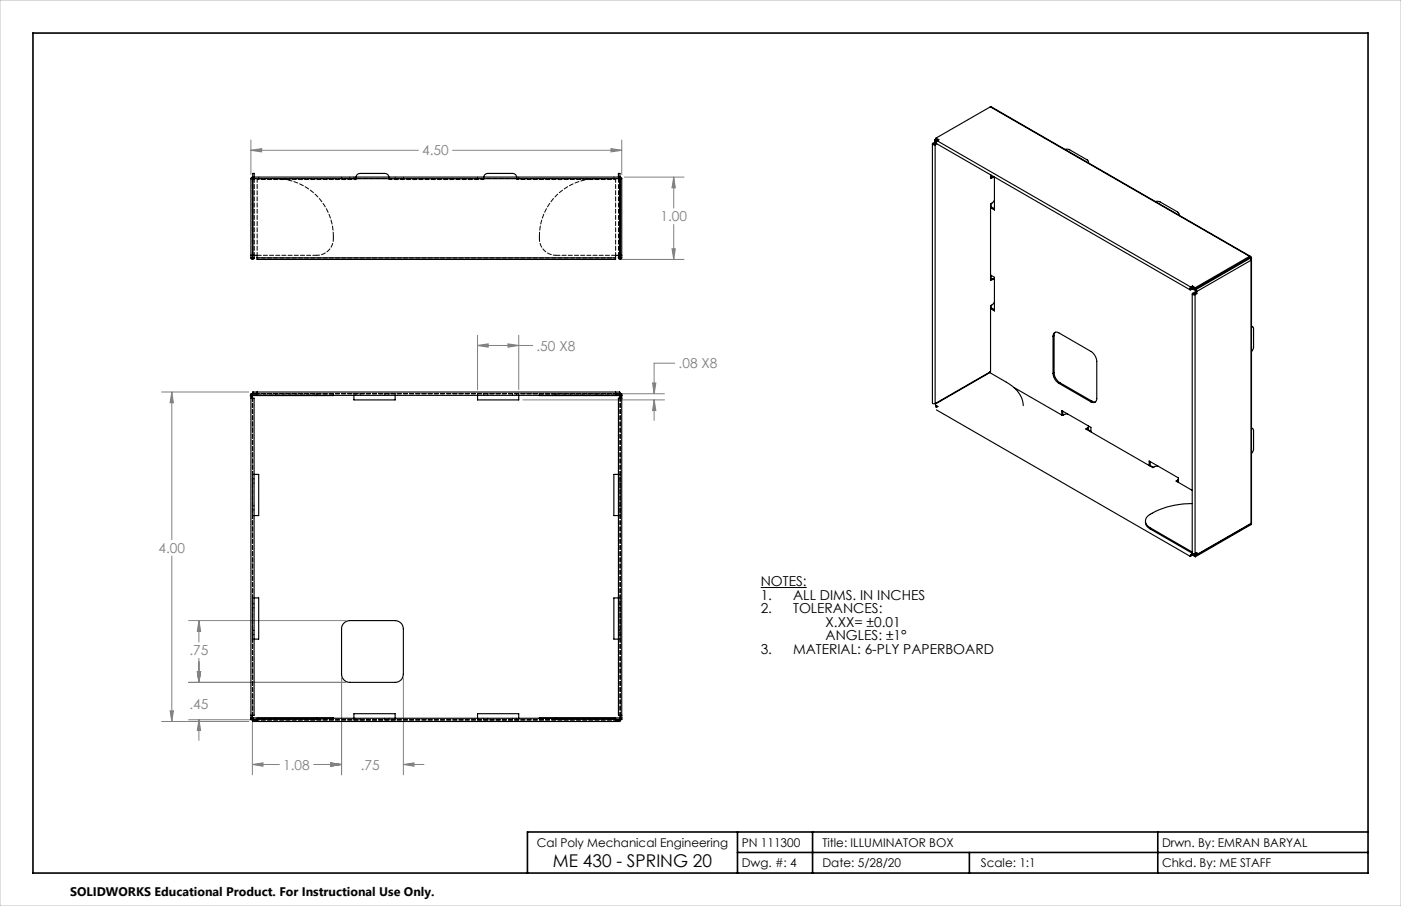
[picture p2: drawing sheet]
<svg xmlns="http://www.w3.org/2000/svg" width="432mm" height="279mm" viewBox="0 0 432 279" stroke-linecap="round" stroke-linejoin="round" font-family="sans-serif">
<path d="M234.5 181.2h14.1" fill="none" stroke="#000" stroke-width=".31"/>
<path d="M0 0h431.8v279.4h-431.8zM76.8 122h1M77 121.7l.7 .7M77.3 121.5v1M77.7 121.7l-.7 .7" fill="none" stroke="#c0c0c0" stroke-width=".31"/>
<g fill="none" stroke="#808080" stroke-width=".31">
<path d="M77.3 43.2v10.6M77.3 46.4h51.6M77.3 46.4l3.3-.6v1zM139.5 46.4h52.1M188.3 45.8l3.3 .6-3.3 .4zM191.6 43.2v10.6M192.4 54.6h18.4M207.6 54.6l.5 3.3h-1zM207.6 54.6v9.6M207.1 76.7h1l-.5 3.3zM207.6 69.2v10.8M191 80h19.8"/>
<path d="M147.2 106.5l3.3-.5v1.1zM147.2 103.4v16.8M147.2 106.5h17M156.6 106l3.3 .5-3.3 .6zM159.9 103.4v16.8M201.1 118.1h1l-.5 3.3zM208 112h-6.4v9.4M49.8 120.9h26.9M53 120.9l.4 3.3h-1zM53 120.9v45.5M161.1 123.3h43.7M161.1 121.4h43.7"/>
<path d="M201.6 123.3v6.4M201.6 123.3l.5 3.3h-1zM53 171.5v51M58.1 191.4h48.4M61.3 191.4l.5 3.3h-1zM61.3 191.4v6.6M52.4 219.2h1l-.4 3.3zM58.1 210.4h48.4M60.8 207.2h1l-.5 3.2zM61.3 203v7.4M105.3 209.2v29.7M124.3 209.2v29.7"/>
<path d="M49.8 222.5h26.9M58.1 222h19.9M61.3 222l.5 3.2h-1zM61.3 222v6.3M77.8 222.7v16.2M77.8 235.8h8.3M77.8 235.8l3.3-.5v1zM96.7 235.8h8.6M102 235.3l3.3 .5-3.3 .5zM124.3 235.8h6.4M124.3 235.8l3.3-.5v1z"/>
</g>
<path d="M10.2 10.2h411.4v259h-411.4zM227.3 256.6v12.6M250.4 256.6v12.6M356.8 256.6v12.6M421.6 256.6h-259v12.6M227.3 262.9h194.3M298.8 262.9v6.3" fill="none" stroke="#000" stroke-width=".5"/>
<path d="M61.3 191.4l.5 3.3h-1zM60.8 207.2h1l-.5 3.2zM60.8 207.2h1l-.5 3.2zM61.3 222l.5 3.2h-1zM102 235.3l3.3 .5-3.3 .5zM77.8 235.8l3.3-.5v1zM102 235.3l3.3 .5-3.3 .5zM124.3 235.8l3.3-.5v1zM201.6 123.3l.5 3.3h-1zM201.1 118.1h1l-.5 3.3zM147.2 106.5l3.3-.5v1.1zM156.6 106l3.3 .5-3.3 .6zM53 120.9l.4 3.3h-1zM52.4 219.2h1l-.4 3.3zM207.6 54.6l.5 3.3h-1zM207.1 76.7h1l-.5 3.3zM188.3 45.8l3.3 .6-3.3 .4zM77.3 46.4l3.3-.6v1z" fill="#808080"/>
<g fill="none" stroke="#000" stroke-width=".35">
<path d="M305.2 32.9l80.2 46.2M305.2 32.9l-16.7 9.7M305.2 32.9l79.9 46.2M77.3 55.1v24.4M77.3 55.1h114.3M77.8 54.6l.2 .5M77.8 55.1h.2M77.8 54.6l-.5 .5M77.8 55.1h.1M77.8 54.6v24.9M77.8 54.6h113.3M77.9 54.6v-1.1h.5v1.1"/>
<path d="M77.9 55.1h.1M78 55.1v23.6M109.7 54.6a1.28 1.28 0 0 1 1.3-1.1h7.6a1.21 1.21 0 0 1 1.3 1.1M149.1 54.6a1.28 1.28 0 0 1 1.3-1.1h7.6a1.21 1.21 0 0 1 1.2 1.1M190.6 54.6v-1.1h.5v1.1M191 55.1v23.6M191.1 55.1h.1M191.1 54.6l-.1 .5M191.1 55.1h-.1M191.1 54.6l.5 .5M191.1 54.6l.1 24.9M191.2 55.1h.1"/>
<path d="M191.6 55.1v24.4M287.4 44.4v79.8l.3 .3h.5M287.5 44.2v.4h.7M287.5 44.2l.3 .2M287.8 44.4h.1M287.9 44.4l.3 .2M288 43.9l-.5 .3M288 43.3l.4 .1M288 43.9l.4 .2M288 43.3v.6M288.2 44.6v79.9M288.4 43.4h.1"/>
<path d="M288.4 44.1l-.6 .3M288.4 43.4v.7M288.4 43l-.4 .3M288.4 43l.6 .4M288.4 43v.4M288.4 43.4l.3 .2M288.5 42.8l-.4 .2M288.5 42.6l.9 .5-.5 .3M288.5 43h-.1M288.5 42.6v.4M288.5 43l.6 .3M288.5 44.1l-.6 .3"/>
<path d="M288.7 44.3l-.5 .3M288.9 43.4l-.4 .5 .1 .4 78.1 45.1M288.9 43.4l78.1 45.1M305.3 53.9v1.2l.5-.3M305.4 54.6l.4-.1 .6 .3M305.4 54.6l.4 .2M305.4 54.6l-.1 .1M305.5 54v.6M305.8 54.8l.7 .1M306.5 54.6v10.2l-1.2-.7M328.3 46.1h1.2l5.6 3.2 .4 .4-.1 .5M335.5 49.8v.4"/>
<path d="M77.3 78.7h1.9v.8M77.3 79.5a.51 .51 0 0 0 .5 .5 .51 .51 0 0 0 .6-.5M77.3 79.5h.5M77.8 79.5h.1M77.9 79.5h.5M77.9 78.7v.8M78.4 78.7v.8M79.2 79.5v.5h110.5v-.5M79.2 79.5h110.5M190.6 79.5a.51 .51 0 0 0 .5 .5 .51 .51 0 0 0 .5-.5M190.6 78.7v.8M190.6 79.5h.5"/>
<path d="M191.1 79.5h.1M191.1 78.7v.8M191.2 79.5h.4M191.6 78.7h-1.9v.8M305.5 63.8l-.2 .1M305.5 62.8v1M305.5 63.8l1 .6M306.5 61.7l-.6 .8-.6 .4v23.6l.5-.2M356.1 62.1l1.4 .2 5.4 3.1 .4 .4-.1 .4M363.3 65.9v.4M385 79.5l.3 .2M385.1 79.1h.4l.1 .2"/>
<path d="M385.1 79.4l.2 .1M385.1 79.1l-16.7 9.6M385.1 79.1v.3M385.1 79.4l-16.7 9.7M385.3 79.7h.1M385.3 79.7l.3 .6-16.7 9.6M385.3 79.5v.2M385.3 79.7l-16.8 9.6M385.3 79.7l.3 .2M385.6 79.3v.6M385.6 79.9v81.9M385.6 79.3l-.3 .2"/>
<path d="M385.7 79.6l-.1 82.2M305.3 84.8l1.2 .7v10.4l-1.2-.7M305.4 86l.5-.1 .5 .3M305.4 86l.4 .3M305.4 86l-.1 .1M305.5 84.9v1.1M305.5 94.2v.7M305.5 94.9l-.2 .1M305.5 94.9l1 .6M305.8 86.3l.3-.2 .4 .2M306.5 93.1l-.6 .8-.6 .4v20.3l-17.1 9.9M367 89h.1"/>
<path d="M367 88.5l-.4 .5v.3l.4 .1M367 88.5v.9M367.4 88.7l1.1 .6M367.5 90.7v79.8l.3 .3 .5-.1M367.5 89.1l1 .6M367.5 88.6l-.5 .4M367.5 88.2l.9 .5M367.5 88.2l-.5 .3M367.5 88.2v.4M367.5 88.6l.9 .5M367.6 88.6l-.6 .4M367.6 90.5l-.1 .2 .1 .1h.7"/>
<path d="M367.6 90.5l.3 .1M367.9 88.8l-.9 .6M367.9 90.6l.1 .1M367.9 90.6v.1M368 90.7l.3 .1M368.3 90.8v79.9M368.4 88.7v.4M368.5 89.3l.4 .6M368.5 89.7h.1M368.5 89.7l.4 .2M368.5 89.3v1M368.5 90.3l.4 .3"/>
<path d="M368.5 90.3l-.5 .4M368.5 90.3l-.6 .3M368.5 89.9l-.9 .6M368.9 89.9v.7M368.9 90.6l-.6 .2M305.1 114.7l-16.7 9.9M305.1 114.7v.2l5.1 3a9 9 0 0 1 5.2 7.2M312.4 119.5l15.1 8.6 .6-.3 1-.1M324.6 103.7a1.1 1.1 0 0 1 .5-1.2 1.1 1.1 0 0 1 1.3 .2l9.8 5.7a4 4 0 0 1 1.8 3.1v11.4a1.11 1.11 0 0 1-.5 1.1 1.11 1.11 0 0 1-1.3-.1M324.6 115.1a4 4 0 0 0 1.8 3.1M324.6 103.7v11.4M324.9 114.9a4 4 0 0 0 1.8 3.1"/>
<path d="M324.9 103.5l-.3 .2M324.9 114.9l-.3 .2M324.9 103.5v11.4M325.3 102.4l-.4 1.1M326.4 118.2l9.8 5.7M326.7 118l-.3 .2M326.7 118l9.8 5.7M385.7 100.7l.5 .2 .2 .5v5.7l-.7 1.3M385.7 100.6l.4 .2M77.3 122.8h1v97.8h-1M77.3 121.5v100.4M77.3 121.5h1.9"/>
<path d="M77.8 121.4l-.5 .6h20.3M77.8 121.4l-.5 .1M77.8 121.4v1.4M77.8 121.4h1.4M78 120.9l-.2 .5M78 120.9v.5h-.2M78 120.9h113M79.2 120.9v1h110.5v-1M97.6 121.9v.1M102.7 121.9l-5.1 .1M109.1 121.9v1.4h12.7v-1.4M147.2 121.9v1.4h12.7v-1.4"/>
<path d="M166.2 121.9l5.1 .1M171.3 121.9v.1M189.7 121.5h1.9M189.7 121.4h1.4M191 120.9l.1 .5M191.1 121.4l.5 .6h-20.3M191.1 121.4l.5 .1M191.1 121.4v1.4M191.6 122.8h-1v97.8h1M191.6 121.5v100.4M288.2 124.5l.2 .1M288.4 124.4v.2"/>
<path d="M288.4 125l.7 .4M288.5 125.2l.5 .3M288.5 125.2l.2 .5M288.6 126.4l78.4 45.1M288.6 125.1l-.1 .1M327.2 128v-1.4l9 5.2v1.4M327.6 128l-.2 .1M327.6 128h.1M327.6 126.8v1.2M335.1 132l-.5 .3 20.7 11.9 .9-.4h.7M335.1 132v.4M335.1 132.4l-.1 .1"/>
<path d="M335.2 132.4l1 .6M335.5 131.3l-.4 .7M335.5 131.5v.5l-.4 .4M336.5 123.7l1.1 .2M336.5 123.7l-.3 .2M385.7 132.2h.4l.3 .6v5.7l-.7 1.3M385.7 132l.4 .2M78.3 146.3h1.4v12.7h-1.4M190.6 146.3h-1.4v12.7h1.4M354.2 143.5v-1.3l8.9 5.2v1.3M354.5 142.3v1.2M354.5 143.5l-.2 .2"/>
<path d="M354.5 143.5l1 .6M362.9 148.1l-.4 .2 5 2.9M362.9 148.1v.4M362.9 148.5l-.1 .1M363 148.4l.1 .1M363.1 147.9l-.2 .2M363.1 148.3l-.2 .2M367.5 155.3a22.9 22.9 0 0 0-13.9 4 2.16 2.16 0 0 0 .9 3.5M353 161l.1 .5a2.58 2.58 0 0 0 1.4 1.6M354.5 163.1l14 8.1M354.5 162.8v.3M354.5 162.8l13 7.5"/>
<path d="M367 171.1h.1M367 171.1v.4M367.5 170.8v.4M367.5 170.8l.9 .5M367.5 170.8l-.5 .3M367.5 171.2l.9 .5M367.5 171.2l-.5 .3M368.3 170.7l.2 .2M368.3 170.7l.6-.3v.6M368.4 171.3v.4M368.5 170.9h.1M368.5 170.6v.6"/>
<path d="M368.5 170.9l.4 .1M368.5 171.2l-.1 .1M368.9 171l16.7-9.6-16.8 9.8M368.9 171l-.4 .2M385.1 161.8v.2M385.1 162l-16.7 9.7M385.4 161.6l.2 .2M385.5 161.7l-.4 .3M78.3 184.4h1.4v12.7h-1.4M106 192.2l.8-.6 1-.2h14a2.59 2.59 0 0 1 2.5 2.5v14a2.53 2.53 0 0 1-2.5 2.5h-14a2.53 2.53 0 0 1-2.5-2.5v-14l.1-.9zM190.6 184.4h-1.4v12.7h1.4M77.3 221.9l.5 .1"/>
<path d="M77.3 221.9h1.9M77.8 221.4h.1M77.8 222l.2 .5M77.8 222h.2v.5M77.8 220.6v1.4M77.8 222h1.4M78 222.5h113M79.2 222.5v-1h110.5v1M97.6 221.4l5.1 .1M97.6 221.4h-20.3l.5 .6M97.6 221.4v.1M109.1 221.5v-1.4h12.7v1.4"/>
<path d="M147.2 221.5v-1.4h12.7v1.4M171.3 221.4l-5.1 .1M171.3 221.4h20.3l-.5 .6M171.3 221.4v.1M189.7 221.9h1.9M189.7 222h1.4M191.1 221.4h.1M191.1 222l-.1 .5M191.1 220.6v1.4M191.6 221.9l-.5 .1"/>
</g>
<path d="M109.7 55.4h-30.4M189.7 55.4h-30.4M79.3 79.5h110.4M79.2 121.5h110.5M79.2 121.4h110.5M189.7 221.9h-110.5M189.7 222h-110.5" fill="none" stroke="#000" stroke-width=".31" stroke-dasharray="1.3 .6" stroke-dashoffset=".6"/>
<path d="M78.4 55.4v-.7M109.7 54.7v.7M119.9 55.4v-.7M149.1 55.4h-29.2M149.1 54.7v.7M159.3 55.4v-.7M190.6 55.4v-.7M191.1 122.8v97.8M191.2 122.8v97.8M77.8 220.6v-97.8M77.9 220.6v-97.8" fill="none" stroke="#000" stroke-width=".31" stroke-dasharray="1.3 .6" stroke-dashoffset=".3"/>
<g fill="none" stroke="#000" stroke-width=".31" stroke-dasharray="1.3 .6">
<path d="M77.8 55.1h.1M77.8 54.6l.2 .5M77.9 54.6v.5M77.9 55.4h.5M77.9 54.7v-.1M77.9 55.4v-.3M77.9 55.1v-.4M78.4 54.7h-.5M78.4 54.6v.1M79.8 54.6v.5M105.3 54.6v.5M107.8 55.1v-.5"/>
<path d="M109.1 54.6v.5M109.7 54.6v.1M119.9 54.7v-.1M121.8 54.6v.5M124.3 55.1v-.5M147.2 54.6v.5M149.1 54.6v.1M159.3 54.7v-.1M159.9 54.6v.5M184 55.1a17.8 17.8 0 0 0-17.8 17.8M189.2 54.6v.5M190.6 54.7v-.1"/>
<path d="M191.1 55.4h-.5M191.1 54.7h-.5M191.1 54.6v.1M191.1 55.4v-.3M191.1 55.1v-.4M191.1 54.6v.5M191.2 55.1h.1M79.3 78.7h18.4M102.7 72.9a17.8 17.8 0 0 0-17.7-17.8M171.3 78.7h18.4M77.8 121.5v.5M79.2 121.5h18.5"/>
<path d="M85 121.5v.5M97.7 121.9v-.4M97.7 121.5h5M102.7 121.5v.4M109.1 121.4v.5M109.7 121.5v.4M111 121.9v-.4M118.6 121.5v.4M119.9 121.5v.4M121.8 121.9v-.5M121.8 121.4h-12.7M147.2 121.4v.5"/>
<path d="M149.1 121.5v.4M150.4 121.9v-.4M158 121.5v.4M159.3 121.5v.4M159.9 121.4h-12.7M159.9 121.9v-.5M166.2 121.9v-.4M166.2 121.5h5.1M171.3 121.5v.4M171.3 121.5h18.4M184 122v-.5M191.2 121.5v.5"/>
<path d="M77.8 146.3v12.7M77.8 159h.6M77.9 147.7h.5M77.9 157.2h.5M77.9 149h.5M78.4 146.3h-.6M78.4 155.9h-.5M190.6 159h.5M190.6 149h.5M191.1 157.2h-.5M191.1 147.7h-.5M191.1 155.9h-.5"/>
<path d="M191.1 146.3h-.5M191.1 159v-12.7M77.8 184.4v12.7M77.8 197.1h.6M77.9 195.7h.5M77.9 186.2h.5M77.9 187.4h.5M78.4 184.4h-.6M78.4 194.4h-.5M190.6 197.1h.5M190.6 187.4h.5M191.1 195.7h-.5"/>
<path d="M191.1 186.2h-.5M191.1 194.4h-.5M191.1 197.1v-12.7M191.1 184.4h-.5M77.8 221.9v-.5M85 221.4v.5M97.7 221.9v-.4M97.7 221.9h-18.5M102.7 221.5v.4M102.7 221.9h-5M109.1 222h12.7M109.1 221.5v.5"/>
<path d="M109.7 221.9v-.4M111 221.9v-.4M118.6 221.5v.4M119.9 221.9v-.4M121.8 222v-.5M147.2 222h12.7M147.2 221.5v.5M149.1 221.9v-.4M150.4 221.9v-.4M158 221.5v.4M159.3 221.9v-.4M159.9 222v-.5"/>
<path d="M166.2 221.9v-.4M171.3 221.5v.4M171.3 221.9h-5.1M184 221.9v-.5M189.7 221.9h-18.4M191.2 221.9v-.5"/>
</g>
<path d="M77.8 55.1h113.4M191.2 55.1v23.6M77.8 78.7v-23.6" fill="none" stroke="#000" stroke-width=".31" stroke-dasharray="1.3 .6" stroke-dashoffset=".2"/>
<path d="M79.3 55.4v23.3M190.6 55.4v23.3M191.1 55.4v23.3M77.9 78.7v-23.3M78.4 78.7v-23.3M102.7 73.7v-.8M166.2 72.9v.8M189.7 78.7v-23.3" fill="none" stroke="#000" stroke-width=".31" stroke-dasharray="1.3 .6" stroke-dashoffset=".4"/>
<path d="M97.7 78.7a5.1 5.1 0 0 0 5-5M166.2 73.7a5.1 5.1 0 0 0 5.1 5" fill="none" stroke="#000" stroke-width=".31" stroke-dasharray="1.3 .6" stroke-dashoffset=".5"/>
<text font-size="5.4" x="170.4" y="267.3">ME 430 - SPRING 20</text>
<g font-size="4.2" fill="#808080">
<text x="130.1" y="47.9">4.50</text>
<text x="203.5" y="68.3">1.00</text>
<text x="165.4" y="108.1">.50 X8</text>
<text x="209.2" y="113.6">.08 X8</text>
<text x="48.8" y="170.5">4.00</text>
<text x="58.4" y="202.1">.75</text>
<text x="58.4" y="218.6">.45</text>
<text x="87.3" y="237.3">1.08</text>
<text x="111.2" y="237.3">.75</text>
</g>
<g font-size="4.2">
<text x="234.5" y="184.9">1.</text>
<text x="234.5" y="180.7">NOTES:</text>
<text x="244.5" y="184.9">ALL DIMS. IN INCHES</text>
<text x="234.5" y="189.1">2.</text>
<text x="244.5" y="189.1">TOLERANCES:</text>
<text x="254.5" y="193.3">X.XX= ±0.01</text>
<text x="254.5" y="197.4">ANGLES: ±1°</text>
<text x="234.5" y="201.6">3.</text>
<text x="244.5" y="201.6">MATERIAL: 6-PLY PAPERBOARD</text>
</g>
<text font-size="3.8" x="21.6" y="276.3">SOLIDWORKS Educational Product. For Instructional Use Only.</text>
<g font-size="3.7">
<text x="165.5" y="261.1">Cal Poly Mechanical Engineering</text>
<text x="228.6" y="261.1">PN 111300</text>
<text x="253.5" y="261.1">Title: ILLUMINATOR BOX</text>
<text x="358.1" y="261.1">Drwn. By: EMRAN BARYAL</text>
<text x="228.6" y="267.5">Dwg. #: 4</text>
<text x="253.5" y="267.5">Date: 5/28/20</text>
<text x="302.3" y="267.5">Scale: 1:1</text>
<text x="358.1" y="267.5">Chkd. By: ME STAFF</text>
</g>
</svg>
